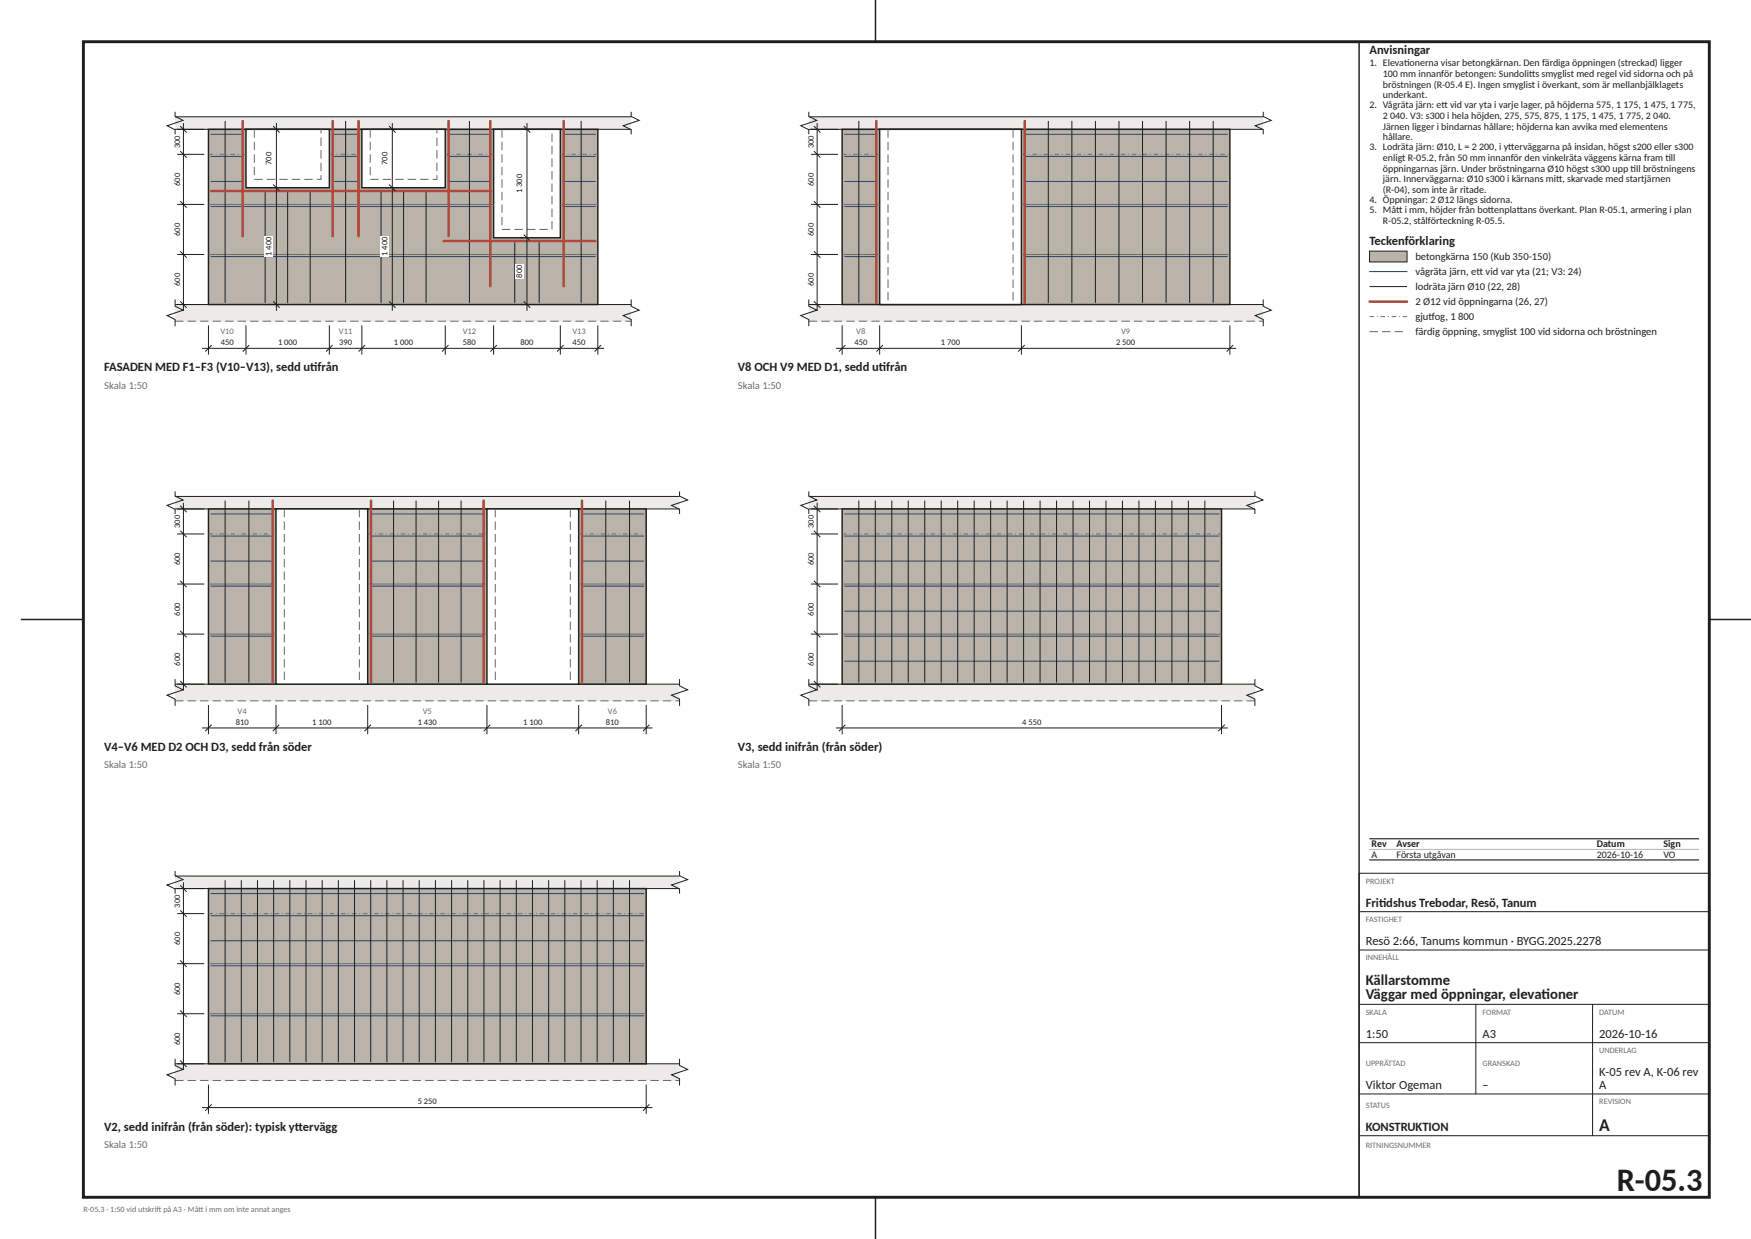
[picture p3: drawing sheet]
<svg xmlns="http://www.w3.org/2000/svg" width="420mm" height="297mm" viewBox="0 0 420 297" stroke-linecap="round" stroke-linejoin="round" font-family="sans-serif">
<path d="M20 10h390v277h-390z" fill="none" stroke="#1e1e1e" stroke-width=".7" stroke-linecap="butt"/>
<path d="M210 0v10M326 10v277M5 148.5h15M410 148.5h10M210 287v10" fill="none" stroke="#1e1e1e" stroke-width=".35"/>
<path d="M42 73h109.4v4h-109.4z" fill="#ecebe7"/>
<path d="M42 73h109.4" fill="none" stroke="#1e1e1e" stroke-width=".24"/>
<path d="M42 77h109.4" fill="none" stroke="#6b6b6b" stroke-width=".25" stroke-dasharray="2 1" stroke-linecap="butt"/>
<path d="M42 28h109.4v3h-109.4z" fill="#ecebe7"/>
<path d="M42 26.8v1.1l1.9 1-3.8 1.2 1.9 1v1.1M42 31h109.4M42 28h109.4M151.4 26.8v1.1l1.9 1-3.8 1.2 1.9 1v1.1M42 71.8v1.6l1.9 1-3.8 1.2 1.9 1v1.6M151.4 71.8v1.6l1.9 1-3.8 1.2 1.9 1v1.6" fill="none" stroke="#1e1e1e" stroke-width=".24"/>
<path d="M50 31h93.4v42h-93.4z" fill="#b9b3a9" stroke="#1e1e1e" stroke-width=".35"/>
<path d="M59 31h20v14h-20z" fill="#fff" stroke="#1e1e1e" stroke-width=".35"/>
<path d="M61 31v12h16v-12" fill="none" stroke="#6b6b6b" stroke-width=".25" stroke-dasharray="2 1" stroke-linecap="butt"/>
<path d="M86.8 31h20v14h-20z" fill="#fff" stroke="#1e1e1e" stroke-width=".35"/>
<path d="M88.8 31v12h16v-12" fill="none" stroke="#6b6b6b" stroke-width=".25" stroke-dasharray="2 1" stroke-linecap="butt"/>
<path d="M118.4 31h16v26h-16z" fill="#fff" stroke="#1e1e1e" stroke-width=".35"/>
<path d="M120.4 31v24h12v-24" fill="none" stroke="#6b6b6b" stroke-width=".25" stroke-dasharray="2 1" stroke-linecap="butt"/>
<path d="M50 49h68.4M134.4 49h9M50 61h93.4" fill="none" stroke="#6b6b6b" stroke-width=".24"/>
<path d="M50 37h9M79 37h7.8M106.8 37h11.6M134.4 37h9" fill="none" stroke="#6b6b6b" stroke-width=".24" stroke-dasharray="1.1 .7 .2 .7" stroke-linecap="butt"/>
<g fill="none" stroke="#2c4a6e" stroke-width=".25">
<path d="M50.6 37.5h7.8M50.6 32.2h7.8M79.6 37.5h6.6M79.6 32.2h6.6M107.4 37.5h10.4M107.4 32.2h10.4M135 37.5h7.8M135 32.2h7.8M50.6 49.5h67.2M50.6 43.5h7.8M79.6 43.5h6.6M107.4 43.5h10.4"/>
<path d="M135 49.5h7.8M135 43.5h7.8M50.6 61.5h92.2"/>
</g>
<g fill="none" stroke="#1e1e1e" stroke-width=".24">
<path d="M42.5 37h6.5M42.5 31h6.5M43.2 36.2l1.6 1.6M43.2 30.2l1.6 1.6M44 29.5v45M54 29v43.6M64.8 31h.5M65.5 30.2l1.6 1.6M66.3 29.5v45M82.9 29v43.6M112.6 29v43.6M139.4 29v43.6"/>
<path d="M42.5 49h6.5M43.2 48.2l1.6 1.6M63.6 45.8v26.8M64.8 45h.5M65.5 44.2l1.6 1.6M69 45.8v26.8M74.4 45.8v26.8M91.4 45.8v26.8M96.8 45.8v26.8M102.2 45.8v26.8M123.5 57.8v14.8M129.3 57.8v14.8"/>
<path d="M42.5 73h6.5M42.5 61h6.5M43.2 72.2l1.6 1.6M43.2 60.2l1.6 1.6M50 78v7M59 78v7M64.8 73h.5M65.5 72.2l1.6 1.6M79 78v7M86.8 78v7M106.8 78v7M118.4 78v7"/>
<path d="M134.4 78v7M143.4 78v7M48.5 83.5h96.4M50.8 82.7l-1.6 1.6M59.8 82.7l-1.6 1.6M79.8 82.7l-1.6 1.6M87.6 82.7l-1.6 1.6M107.6 82.7l-1.6 1.6M119.2 82.7l-1.6 1.6M135.2 82.7l-1.6 1.6M144.2 82.7l-1.6 1.6"/>
</g>
<path d="M58.2 29v27.6M79.8 29v27.6M86 29v27.6M107.6 29v27.6M117.6 29v39.6M135.2 29v39.6M50.6 45.8h67.2M106.4 57.8h36.4" fill="none" stroke="#b5463a" stroke-width=".6"/>
<g fill="#fff">
<path d="M63.5 56.5h2v5h-2z"/>
<path d="M63.5 36.3h2v3.4h-2z"/>
</g>
<path d="M92.6 31h.5M93.3 30.2l1.6 1.6M94.1 29.5v45M92.6 45h.5M93.3 44.2l1.6 1.6M92.6 73h.5M93.3 72.2l1.6 1.6" fill="none" stroke="#1e1e1e" stroke-width=".24"/>
<g fill="#fff">
<path d="M91.3 56.5h2v5h-2z"/>
<path d="M91.3 36.3h2v3.4h-2z"/>
</g>
<path d="M124.9 31h.5M125.6 30.2l1.6 1.6M126.4 29.5v45M124.9 57h.5M125.6 56.2l1.6 1.6M124.9 73h.5M125.6 72.2l1.6 1.6" fill="none" stroke="#1e1e1e" stroke-width=".24"/>
<g fill="#fff">
<path d="M123.6 63.3h2v3.4h-2z"/>
<path d="M123.6 41.5h2v5h-2z"/>
</g>
<path d="M194 73h109v4h-109z" fill="#ecebe7"/>
<path d="M194 73h109" fill="none" stroke="#1e1e1e" stroke-width=".24"/>
<path d="M194 77h109" fill="none" stroke="#6b6b6b" stroke-width=".25" stroke-dasharray="2 1" stroke-linecap="butt"/>
<path d="M194 28h109v3h-109z" fill="#ecebe7"/>
<path d="M194 26.8v1.1l1.9 1-3.8 1.2 1.9 1v1.1M194 31h109M194 28h109M303 26.8v1.1l1.9 1-3.8 1.2 1.9 1v1.1M194 71.8v1.6l1.9 1-3.8 1.2 1.9 1v1.6M303 71.8v1.6l1.9 1-3.8 1.2 1.9 1v1.6" fill="none" stroke="#1e1e1e" stroke-width=".24"/>
<path d="M202 31h93v42h-93z" fill="#b9b3a9" stroke="#1e1e1e" stroke-width=".35"/>
<path d="M211 31h34v42h-34z" fill="#fff" stroke="#1e1e1e" stroke-width=".35"/>
<path d="M213 31v42M243 31v42" fill="none" stroke="#6b6b6b" stroke-width=".25" stroke-dasharray="2 1" stroke-linecap="butt"/>
<path d="M202 49h9M245 49h50M202 61h9M245 61h50" fill="none" stroke="#6b6b6b" stroke-width=".24"/>
<path d="M202 37h9M245 37h50" fill="none" stroke="#6b6b6b" stroke-width=".24" stroke-dasharray="1.1 .7 .2 .7" stroke-linecap="butt"/>
<path d="M202.6 37.5h7.8M202.6 32.2h7.8M245.6 37.5h48.8M245.6 32.2h48.8M202.6 49.5h7.8M202.6 43.5h7.8M245.6 49.5h48.8M245.6 43.5h48.8M202.6 61.5h7.8M245.6 61.5h48.8" fill="none" stroke="#2c4a6e" stroke-width=".25"/>
<g fill="none" stroke="#1e1e1e" stroke-width=".24">
<path d="M194.5 37h6.5M194.5 31h6.5M195.2 36.2l1.6 1.6M195.2 30.2l1.6 1.6M196 29.5v45M206 29v43.6M251.4 29v43.6M257.1 29v43.6M262.8 29v43.6M268.4 29v43.6M274.1 29v43.6M279.7 29v43.6"/>
<path d="M285.4 29v43.6M291 29v43.6M194.5 49h6.5M195.2 48.2l1.6 1.6M194.5 73h6.5M194.5 61h6.5M195.2 72.2l1.6 1.6M195.2 60.2l1.6 1.6M202 78v7M211 78v7M245 78v7M295 78v7"/>
<path d="M200.5 83.5h96M202.8 82.7l-1.6 1.6M211.8 82.7l-1.6 1.6M245.8 82.7l-1.6 1.6M295.8 82.7l-1.6 1.6"/>
</g>
<path d="M210.2 29v43.6M245.8 29v43.6" fill="none" stroke="#b5463a" stroke-width=".6"/>
<path d="M42 164h121v4h-121z" fill="#ecebe7"/>
<path d="M42 164h121" fill="none" stroke="#1e1e1e" stroke-width=".24"/>
<path d="M42 168h121" fill="none" stroke="#6b6b6b" stroke-width=".25" stroke-dasharray="2 1" stroke-linecap="butt"/>
<path d="M42 119h121v3h-121z" fill="#ecebe7"/>
<path d="M42 117.8v1.1l1.9 1-3.8 1.2 1.9 1v1.1M42 119h121M163 117.8v1.1l1.9 1-3.8 1.2 1.9 1v1.1M42 122h121M42 162.8v1.6l1.9 1-3.8 1.2 1.9 1v1.6M163 162.8v1.6l1.9 1-3.8 1.2 1.9 1v1.6" fill="none" stroke="#1e1e1e" stroke-width=".24"/>
<path d="M50 122h105v42h-105z" fill="#b9b3a9" stroke="#1e1e1e" stroke-width=".35"/>
<path d="M66.2 122h22v42h-22z" fill="#fff" stroke="#1e1e1e" stroke-width=".35"/>
<path d="M68.2 122v42M86.2 122v42" fill="none" stroke="#6b6b6b" stroke-width=".25" stroke-dasharray="2 1" stroke-linecap="butt"/>
<path d="M116.8 122h22v42h-22z" fill="#fff" stroke="#1e1e1e" stroke-width=".35"/>
<path d="M118.8 122v42M136.8 122v42" fill="none" stroke="#6b6b6b" stroke-width=".25" stroke-dasharray="2 1" stroke-linecap="butt"/>
<path d="M50 152h16.2M50 140h16.2M88.2 152h28.6M88.2 140h28.6M138.8 152h16.2M138.8 140h16.2" fill="none" stroke="#6b6b6b" stroke-width=".24"/>
<path d="M50 128h16.2M88.2 128h28.6M138.8 128h16.2" fill="none" stroke="#6b6b6b" stroke-width=".24" stroke-dasharray="1.1 .7 .2 .7" stroke-linecap="butt"/>
<g fill="none" stroke="#2c4a6e" stroke-width=".25">
<path d="M50.6 134.5h15M50.6 128.5h15M50.6 123.2h15M88.8 134.5h27.4M88.8 128.5h27.4M88.8 123.2h27.4M139.4 134.5h15M139.4 128.5h15M139.4 123.2h15M50.6 152.5h15M50.6 140.5h15M88.8 152.5h27.4"/>
<path d="M88.8 140.5h27.4M139.4 152.5h15M139.4 140.5h15"/>
</g>
<g fill="none" stroke="#1e1e1e" stroke-width=".24">
<path d="M42.5 128h6.5M42.5 122h6.5M43.2 139.2l1.6 1.6M43.2 127.2l1.6 1.6M43.2 121.2l1.6 1.6M44 120.5v45M54 120v43.6M59.7 120v43.6M94.4 120v43.6M99.8 120v43.6M105.2 120v43.6M110.6 120v43.6"/>
<path d="M145.3 120v43.6M151 120v43.6M42.5 152h6.5M42.5 140h6.5M43.2 151.2l1.6 1.6M42.5 164h6.5M43.2 163.2l1.6 1.6M48.5 174.5h108M50 169v7M50.8 173.7l-1.6 1.6M66.2 169v7M67 173.7l-1.6 1.6"/>
<path d="M88.2 169v7M89 173.7l-1.6 1.6M116.8 169v7M117.6 173.7l-1.6 1.6M138.8 169v7M139.6 173.7l-1.6 1.6M155 169v7M155.8 173.7l-1.6 1.6"/>
</g>
<path d="M65.4 120v43.6M89 120v43.6M116 120v43.6M139.6 120v43.6" fill="none" stroke="#b5463a" stroke-width=".6"/>
<path d="M194 164h107v4h-107z" fill="#ecebe7"/>
<path d="M194 164h107" fill="none" stroke="#1e1e1e" stroke-width=".24"/>
<path d="M194 168h107" fill="none" stroke="#6b6b6b" stroke-width=".25" stroke-dasharray="2 1" stroke-linecap="butt"/>
<path d="M194 119h107v3h-107z" fill="#ecebe7"/>
<path d="M194 117.8v1.1l1.9 1-3.8 1.2 1.9 1v1.1M194 119h107M301 117.8v1.1l1.9 1-3.8 1.2 1.9 1v1.1M194 122h107M194 162.8v1.6l1.9 1-3.8 1.2 1.9 1v1.6M301 162.8v1.6l1.9 1-3.8 1.2 1.9 1v1.6" fill="none" stroke="#1e1e1e" stroke-width=".24"/>
<path d="M202 122h91v42h-91z" fill="#b9b3a9" stroke="#1e1e1e" stroke-width=".35"/>
<path d="M202 152h91M202 140h91" fill="none" stroke="#6b6b6b" stroke-width=".24"/>
<path d="M202 128h91" fill="none" stroke="#6b6b6b" stroke-width=".24" stroke-dasharray="1.1 .7 .2 .7" stroke-linecap="butt"/>
<path d="M202.6 134.5h89.8M202.6 128.5h89.8M202.6 123.2h89.8M202.6 158.5h89.8M202.6 152.5h89.8M202.6 146.5h89.8M202.6 140.5h89.8" fill="none" stroke="#2c4a6e" stroke-width=".25"/>
<g fill="none" stroke="#1e1e1e" stroke-width=".24">
<path d="M194.5 128h6.5M194.5 122h6.5M195.2 139.2l1.6 1.6M195.2 127.2l1.6 1.6M195.2 121.2l1.6 1.6M196 120.5v45M206 120v43.6M210 120v43.6M213.9 120v43.6M217.9 120v43.6M221.8 120v43.6M225.8 120v43.6"/>
<path d="M229.7 120v43.6M233.7 120v43.6M237.6 120v43.6M241.6 120v43.6M245.5 120v43.6M249.5 120v43.6M253.4 120v43.6M257.4 120v43.6M261.3 120v43.6M265.3 120v43.6M269.2 120v43.6M273.2 120v43.6"/>
<path d="M277.1 120v43.6M281.1 120v43.6M285 120v43.6M289 120v43.6M194.5 152h6.5M194.5 140h6.5M195.2 151.2l1.6 1.6M194.5 164h6.5M195.2 163.2l1.6 1.6M200.5 174.5h94M202 169v7M202.8 173.7l-1.6 1.6"/>
<path d="M293 169v7M293.8 173.7l-1.6 1.6"/>
</g>
<path d="M42 255h121v4h-121z" fill="#ecebe7"/>
<path d="M42 255h121" fill="none" stroke="#1e1e1e" stroke-width=".24"/>
<path d="M42 259h121" fill="none" stroke="#6b6b6b" stroke-width=".25" stroke-dasharray="2 1" stroke-linecap="butt"/>
<path d="M42 210h121v3h-121z" fill="#ecebe7"/>
<path d="M42 208.8v1.1l1.9 1-3.8 1.2 1.9 1v1.1M42 213h121M42 210h121M163 208.8v1.1l1.9 1-3.8 1.2 1.9 1v1.1M42 253.8v1.6l1.9 1-3.8 1.2 1.9 1v1.6M163 253.8v1.6l1.9 1-3.8 1.2 1.9 1v1.6" fill="none" stroke="#1e1e1e" stroke-width=".24"/>
<path d="M50 213h105v42h-105z" fill="#b9b3a9" stroke="#1e1e1e" stroke-width=".35"/>
<path d="M50 231h105M50 243h105" fill="none" stroke="#6b6b6b" stroke-width=".24"/>
<path d="M50 219h105" fill="none" stroke="#6b6b6b" stroke-width=".24" stroke-dasharray="1.1 .7 .2 .7" stroke-linecap="butt"/>
<path d="M50.6 219.5h103.8M50.6 214.2h103.8M50.6 231.5h103.8M50.6 225.5h103.8M50.6 243.5h103.8" fill="none" stroke="#2c4a6e" stroke-width=".25"/>
<g fill="none" stroke="#1e1e1e" stroke-width=".24">
<path d="M42.5 219h6.5M42.5 213h6.5M43.2 218.2l1.6 1.6M43.2 212.2l1.6 1.6M44 211.5v45M54 211v43.6M57.9 211v43.6M61.8 211v43.6M65.6 211v43.6M69.5 211v43.6M73.4 211v43.6M77.3 211v43.6"/>
<path d="M81.2 211v43.6M85 211v43.6M88.9 211v43.6M92.8 211v43.6M96.7 211v43.6M100.6 211v43.6M104.4 211v43.6M108.3 211v43.6M112.2 211v43.6M116.1 211v43.6M120 211v43.6M123.8 211v43.6"/>
<path d="M127.7 211v43.6M131.6 211v43.6M135.5 211v43.6M139.4 211v43.6M143.2 211v43.6M147.1 211v43.6M151 211v43.6M42.5 231h6.5M43.2 230.2l1.6 1.6M42.5 255h6.5M42.5 243h6.5M43.2 254.2l1.6 1.6"/>
<path d="M43.2 242.2l1.6 1.6M50 260v7M155 260v7M48.5 265.5h108M50.8 264.7l-1.6 1.6M155.8 264.7l-1.6 1.6"/>
</g>
<path d="M328.5 60.2h9v2.6h-9z" fill="#b9b3a9" stroke="#1e1e1e" stroke-width=".24"/>
<path d="M328.5 65.1h9" fill="none" stroke="#2c4a6e" stroke-width=".25"/>
<g fill="none" stroke="#1e1e1e" stroke-width=".24">
<path d="M328.5 68.7h9M325.9 209.3h84.2M325.9 218.5h84.2M326 209.3v77.8M410 209.3v77.8M325.9 227.7h84.2M325.9 240.8h84.2M325.9 249.9h84.2M354 240.7v21.6M382 240.7v31.6M325.9 262.2h84.2M325.9 272.2h84.2"/>
<path d="M325.9 287h84.2"/>
</g>
<path d="M328.5 72.3h9" fill="none" stroke="#b5463a" stroke-width=".6"/>
<path d="M328.5 75.9h9" fill="none" stroke="#6b6b6b" stroke-width=".24" stroke-dasharray="1.1 .7 .2 .7" stroke-linecap="butt"/>
<path d="M328.5 79.5h9" fill="none" stroke="#6b6b6b" stroke-width=".25" stroke-dasharray="2 1" stroke-linecap="butt"/>
<path d="M328.5 203.6h79" fill="none" stroke="#b4b4b4" stroke-width=".24"/>
<path d="M328.4 201.1h79.2M328.4 206.1h79.2" fill="none" stroke="#000" stroke-width=".24"/>
<text font-size="7.8" fill="#1e1e1e" x="387.8" y="285.4">R-05.3</text>
<text font-size="4.2" fill="#1e1e1e" x="383.6" y="271">A</text>
<g font-size="3.5" fill="#1e1e1e">
<text x="327.6" y="236.1">Källarstomme</text>
<text x="327.6" y="239.6">Väggar med öppningar, elevat</text>
<text x="369.8" y="239.6">ioner</text>
</g>
<g font-size="3" fill="#1e1e1e">
<text x="328.5" y="12.9">Anvisningar</text>
<text x="328.5" y="58.8">Teckenförklaring</text>
<text x="25" y="89">FASADEN MED F1–F3 (V10–V13), sedd ut</text>
<text x="74.4" y="89">ifrån</text>
<text x="177" y="89">V8 OCH V9 MED D1, sedd ut</text>
<text x="210.8" y="89">ifrån</text>
<text x="25" y="180">V4–V6 MED D2 OCH D3, sedd från söder</text>
<text x="177" y="180">V3, sedd inifrån (från söder)</text>
<text x="327.6" y="217.3">Frit</text>
<text x="330.8" y="217.3">idshus Trebodar, Resö, Tanum</text>
<text x="327.6" y="226.5">Resö 2:66, Tanums kommun · BYGG.2025.2278</text>
<text x="327.6" y="248.7">1:50</text>
<text x="355.6" y="248.7">A3</text>
<text x="383.6" y="248.7">2026-10-16</text>
<text x="383.6" y="257.9">K-05 rev A, K-06 rev</text>
<text x="327.6" y="261">Viktor Ogeman</text>
<text x="355.6" y="261">–</text>
<text x="383.6" y="261">A</text>
<text x="25" y="271">V2, sedd inifrån (från söder): typisk yt</text>
<text x="70.7" y="271">tervägg</text>
<text x="327.6" y="271">KONSTRUKTION</text>
</g>
<g font-size="2.5" fill="#1e1e1e">
<text x="339.5" y="62.3">betongkärna 150 (Kub 350-⁠150)</text>
<text x="339.5" y="65.9">vågräta järn, et</text>
<text x="354.1" y="65.9">t vid var yta (21; V3: 24)</text>
<text x="339.5" y="69.5">lodräta järn Ø10 (22, 28)</text>
<text x="339.5" y="73.1">2 Ø12 vid öppningarna (26, 27)</text>
<text x="339.5" y="76.7">gjut</text>
<text x="342.6" y="76.7">fog, 1 800</text>
<text x="339.5" y="80.3">färdig öppning, smyglist 100 vid sidorna och bröstningen</text>
</g>
<g font-size="2.5" fill="#6b6b6b">
<text x="25" y="93.2">Skala 1:50</text>
<text x="177" y="93.2">Skala 1:50</text>
<text x="25" y="184.2">Skala 1:50</text>
<text x="177" y="184.2">Skala 1:50</text>
<text x="25" y="275.2">Skala 1:50</text>
</g>
<g font-size="2.4" fill="#1e1e1e">
<text x="328.5" y="15.9">1. Elevat</text>
<text x="336.8" y="15.9">ionerna visar betongkärnan. Den färdiga öppningen (streckad) ligger</text>
<text x="331.7" y="18.4">100 mm innanför betongen: Sundolit</text>
<text x="331.7" y="21">bröstningen (R-⁠05.4 E). Ingen smyglist i överkant, som är mellanbjälklagets</text>
<text x="331.7" y="23.5">underkant.</text>
<text x="366.8" y="18.4">ts smyglist med regel vid sidorna och på</text>
<text x="328.5" y="26">2. Vågräta järn: et</text>
<text x="331.7" y="28.5">2 040. V3: s300 i hela höjden, 275, 575, 875, 1 175, 1 475, 1 775, 2 040.</text>
<text x="345.8" y="26">t vid var yta i varje lager, på höjderna 575, 1 175, 1 475, 1 775,</text>
<text x="331.7" y="31.1">Järnen ligger i bindarnas hållare; höjderna kan avvika med elementens</text>
<text x="331.7" y="33.6">hållare.</text>
<text x="328.5" y="36">3. Lodräta järn: Ø10, L = 2 200, i yt</text>
<text x="331.7" y="38.6">enligt R-⁠05.2, från 50 mm innanför den vinkelräta väggens kärna fram t</text>
<text x="331.7" y="41.1">öppningarnas järn. Under bröstningarna Ø10 högst s300 upp t</text>
<text x="361.8" y="36">terväggarna på insidan, högst s200 eller s300</text>
<text x="391.1" y="41.1">ill bröstningens</text>
<text x="399.5" y="38.6">ill</text>
<text x="331.7" y="43.7">järn. Innerväggarna: Ø10 s300 i kärnans mit</text>
<text x="331.7" y="46.2">(R-⁠04), som inte är ritade.</text>
<text x="373.3" y="43.7">t, skarvade med startjärnen</text>
<text x="328.5" y="48.7">4. Öppningar: 2 Ø12 längs sidorna.</text>
<text x="328.5" y="51.1">5. Måt</text>
<text x="331.7" y="53.7">R-⁠05.2, stålförteckning R-⁠05.5.</text>
<text x="334.9" y="51.1">t i mm, höjder från bot</text>
<text x="356.9" y="51.1">tenplat</text>
<text x="363.8" y="51.1">tans överkant. Plan R-⁠05.1, armering i plan</text>
<text x="329" y="203.1">Rev</text>
<text x="335" y="203.1">Avser</text>
<text x="383" y="203.1">Datum</text>
<text x="399" y="203.1">Sign</text>
<text x="329" y="205.6">A</text>
<text x="335" y="205.6">Första utgåvan</text>
<text x="383" y="205.6">2026-10-16</text>
<text x="399" y="205.6">VO</text>
</g>
<g font-size="2" fill="#1e1e1e">
<text x="43.2" y="35.6" transform="rotate(-90 43.2 35.6)">300</text>
<text x="195.2" y="35.6" transform="rotate(-90 195.2 35.6)">300</text>
<text x="65.1" y="39.6" transform="rotate(-90 65.1 39.6)">700</text>
<text x="92.9" y="39.6" transform="rotate(-90 92.9 39.6)">700</text>
<text x="43.2" y="44.6" transform="rotate(-90 43.2 44.6)">600</text>
<text x="125.2" y="46.3" transform="rotate(-90 125.2 46.3)">1 300</text>
<text x="195.2" y="44.6" transform="rotate(-90 195.2 44.6)">600</text>
<text x="43.2" y="56.6" transform="rotate(-90 43.2 56.6)">600</text>
<text x="195.2" y="56.6" transform="rotate(-90 195.2 56.6)">600</text>
<text x="65.1" y="61.3" transform="rotate(-90 65.1 61.3)">1 400</text>
<text x="92.9" y="61.3" transform="rotate(-90 92.9 61.3)">1 400</text>
<text x="43.2" y="68.6" transform="rotate(-90 43.2 68.6)">600</text>
<text x="125.2" y="66.6" transform="rotate(-90 125.2 66.6)">800</text>
<text x="195.2" y="68.6" transform="rotate(-90 195.2 68.6)">600</text>
<text x="52.9" y="82.7">450</text>
<text x="66.7" y="82.7">1 000</text>
<text x="81.3" y="82.7">390</text>
<text x="94.5" y="82.7">1 000</text>
<text x="111" y="82.7">580</text>
<text x="124.8" y="82.7">800</text>
<text x="137.3" y="82.7">450</text>
<text x="204.9" y="82.7">450</text>
<text x="225.7" y="82.7">1 700</text>
<text x="267.7" y="82.7">2 500</text>
<text x="43.2" y="126.6" transform="rotate(-90 43.2 126.6)">300</text>
<text x="195.2" y="126.6" transform="rotate(-90 195.2 126.6)">300</text>
<text x="43.2" y="135.6" transform="rotate(-90 43.2 135.6)">600</text>
<text x="195.2" y="135.6" transform="rotate(-90 195.2 135.6)">600</text>
<text x="43.2" y="147.6" transform="rotate(-90 43.2 147.6)">600</text>
<text x="195.2" y="147.6" transform="rotate(-90 195.2 147.6)">600</text>
<text x="43.2" y="159.6" transform="rotate(-90 43.2 159.6)">600</text>
<text x="195.2" y="159.6" transform="rotate(-90 195.2 159.6)">600</text>
<text x="56.5" y="173.7">810</text>
<text x="74.9" y="173.7">1 100</text>
<text x="100.2" y="173.7">1 430</text>
<text x="125.5" y="173.7">1 100</text>
<text x="145.3" y="173.7">810</text>
<text x="245.2" y="173.7">4 550</text>
<text x="43.2" y="217.6" transform="rotate(-90 43.2 217.6)">300</text>
<text x="43.2" y="226.6" transform="rotate(-90 43.2 226.6)">600</text>
<text x="43.2" y="238.6" transform="rotate(-90 43.2 238.6)">600</text>
<text x="43.2" y="250.6" transform="rotate(-90 43.2 250.6)">600</text>
<text x="100.2" y="264.7">5 250</text>
</g>
<g font-size="2" fill="#6b6b6b">
<text x="52.9" y="80.1">V10</text>
<text x="81.3" y="80.1">V11</text>
<text x="111" y="80.1">V12</text>
<text x="137.3" y="80.1">V13</text>
<text x="205.4" y="80.1">V8</text>
<text x="268.9" y="80.1">V9</text>
<text x="57" y="171.1">V4</text>
<text x="101.4" y="171.1">V5</text>
<text x="145.8" y="171.1">V6</text>
<text x="327.6" y="211.8">PROJEKT</text>
<text x="327.6" y="221">FASTIGHET</text>
<text x="327.6" y="230.2">INNEHÅLL</text>
<text x="327.6" y="243.2">SKALA</text>
<text x="355.6" y="243.2">FORMAT</text>
<text x="383.6" y="243.2">DATUM</text>
<text x="327.6" y="255.5">UPPRÄTTAD</text>
<text x="355.6" y="255.5">GRANSKAD</text>
<text x="383.6" y="252.4">UNDERLAG</text>
<text x="327.6" y="265.5">STATUS</text>
<text x="383.6" y="264.7">REVISION</text>
<text x="327.6" y="275.1">RITNINGSNUMMER</text>
</g>
<g font-size="1.9" fill="#6b6b6b">
<text x="20" y="290.4">R-05.3 · 1:50 vid utskrif</text>
<text x="37.6" y="290.4">t på A3 · Måt</text>
<text x="47.6" y="290.4">t i mm om inte annat anges</text>
</g>
</svg>
